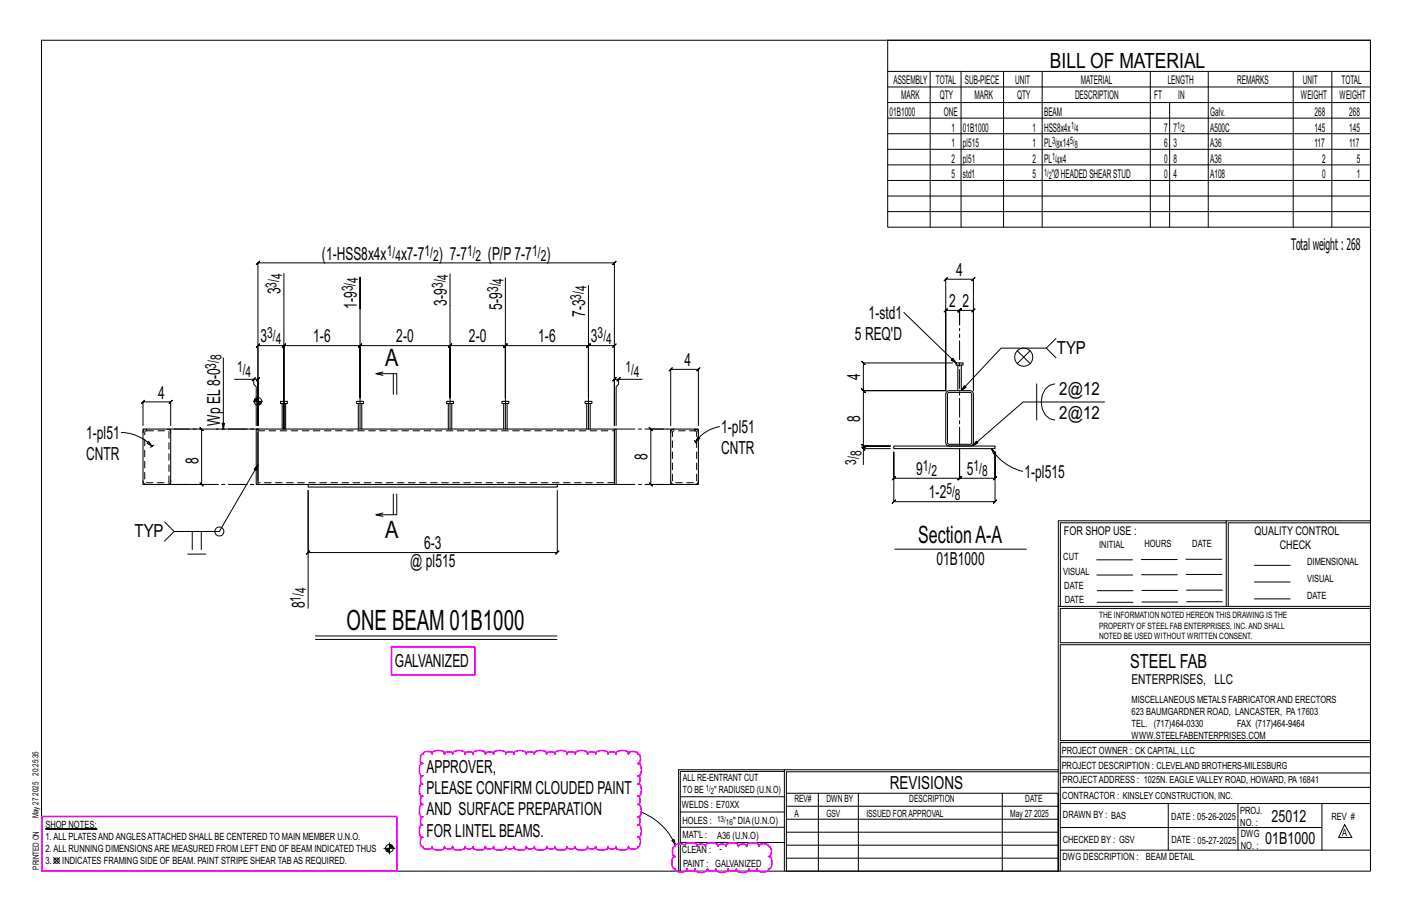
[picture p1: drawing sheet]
<svg xmlns="http://www.w3.org/2000/svg" width="432mm" height="279mm" viewBox="0 0 432 279" stroke-linecap="round" stroke-linejoin="round" font-family="sans-serif">
<path d="M13.9 253.3l15.7 .2z" fill="#000" stroke="#000" stroke-width=".31"/>
<g fill="none" stroke="#000" stroke-width=".31">
<path d="M12.7 12.3h406.4v254h-406.4zM271.5 12.3h147.6v57.2h-147.6zM271.5 21.8h147.6M271.5 26.6h147.6M271.5 31.4h147.6M271.5 36.1h147.6M284.5 21.8v47.7M293.9 21.8v47.7M306.9 21.8v47.7M318.7 21.8v47.7M351.8 21.8v47.7M357.7 31.4v38.1"/>
<path d="M369.5 21.8v47.7M395.5 21.8v47.7M407.3 21.8v47.7M271.5 40.9h147.6M271.5 45.6h147.6M271.5 50.4h147.6M271.5 55.2h147.6M271.5 59.9h147.6M271.5 64.7h147.6M86.8 83.6v47.6M110.1 94.4v-9.7v46.5M137.6 83.7v47.5"/>
<path d="M154.6 84.9v46.3M180 87.2v44M276.4 95.5l16 15.5-1.5-.9 .5-.6 1 1.5M289.7 84.9l-.5 .5h8.5l-.5 .5 1-1-.5 .5v34v-24.5l.5-.5-1 1 .5-.5h-4.3l.5-.5-1 1 .5-.5v4.4v-4.4l.5-.5-1 1 .5-.5h-4.2l.5-.5-1 1 .5-.5v24.5v-34l-.5 .5zM68.3 109.4v21.8l-.4-1.8h.8l-.4 1.8M71.7 116h5.9v1.5l.8 .7v11.9M77.6 116l.5-.5-1 1zM77.6 116h1.3l-.5 .5 1-1-.5 .5v14.1v-24.4l-.5 .5 1-1-.5 .5h7.9l-.5 .5 1-1-.5 .5v25.5v-25.5l-.5 .5 1-1-.5 .5h23.3l-.5 .5 1-1-.5 .5v15.9v-15.9l-.5 .5 1-1-.5 .5h27.5l-.5 .5 1-1-.5 .5v15.9v-15.9l-.5 .5 1-1-.5 .5h17l-.5 .5 1-1-.5 .5v15.9v-15.9l-.5 .5 1-1-.5 .5h25.4l-.5 .5 1-1-.5 .5v15.9v-15.9l-.5 .5 1-1-.5 .5h7.9l-.5 .5 1-1-.5 .5v24.4v-14.1l-.5 .5 1-1-.5 .5h1.3M117.1 114.8l-2.1-.6h6.3v6.4M117.1 113.7l-2.1 .5M120.3 114.2v6.4M189.2 116l.5-.5-1 1z"/>
<path d="M196.4 116h-7.2v1.5l-.8 .7v11.9M291.3 110.9h-27.3l-.5-.5 1 1-.5-.5v8.5l-.5-.5 1 1-.5-.5h25.2h-25.2l-.5-.5 1 1-.5-.5v16.9l-.5-.5 1 1-.5-.5h8.3h-8.3l-.5-.5 1 1-.5-.5v.8M311.1 107.2l2 2 1.9-2M311.1 111.1l2-1.9 1.9 1.9M317 117.4v11M320 106.4l2.9 3M322.6 117.4a5 5 0 0 0-4.2 5.5 5 5 0 0 0 4.2 5.5M322.9 103.5l-2.9 2.9h-13.9l-12.1 13 .9-1.5 .5 .5-1.4 1M37.1 132.2a13.5 13.5 0 0 1 9.4 4.2M43.7 130.1v-7.2l-.5 .5 1-1-.5 .5h8.5l-.5 .5 1-1-.5 .5v7.2M45.5 134.9l1 1.5-1.5-.9zM46.5 136.4l-.5 .3"/>
<path d="M47 136.1l-.5 .3M53.3 131.2h8.4l-.5-.5 1 1-.5-.5v16.9l-.5-.5 1 1-.5-.5h-8.4M66.2 131.2h12.7M77.5 122.7h2.8M77.8 122.2v.5M78 121.9v.8M78.2 121.7v1M78.5 121.6v1.1M78.7 121.5v1.2M78.9 121.3v8.8v-49.7l-.5 .5 1-1-.5 .5h109l-.5 .5 1-1-.5 .5v49.7M79.1 122.7v1.1M79.3 122.7v1.1"/>
<path d="M79.5 122.7v1M79.7 122.7v.8M79.9 122.7v.5M204 131.2h-5l-.5-.5 1 1-.5-.5v16.9l-.5-.5 1 1-.5-.5h5M205.1 130.1v-17.2l-.5 .5 1-1-.5 .5h8.5l-.5 .5 1-1-.5 .5v17.2M212.3 134.6l.3 .5M212.6 135.1l.4 .5M213.5 133.5l.5 .5-1.4 1.1zM220 130.4a11.4 11.4 0 0 0-7.4 4.7M263.5 136.6l1 1zM272.3 137.1h-8.3v4.9M273.3 138.2v8l-.5 .5 1-1-.5 .5h20.1l-.5 .5 1-1-.5 .5v-8.8v8.8l-.5 .5 1-1-.5 .5h10.9l-.5 .5 1-1-.5 .5v-8v15.2l.5-.5-1 1 .5-.5h-31l.5-.5-1 1 .5-.5z"/>
<path d="M303.2 137.2l1.3 1.2-.6 .4zM303.2 137.2a15.4 15.4 0 0 0 9.6 6.9M337.8 122.9h-24.9l-15.4 13.4 1.1-1.5 .5 .6-1.6 .9M78.9 142.1l-1.2 1.3 .6 .4 .6-1.7-11.8 20.4h-13.8l-3-3M117.1 156.8l-2.1 .6M120.3 151v6.4M121.3 151v6.4h-6.3l2.1 .5M170.4 149.9v19l.5-.5-1 1 .5-.5h-76.2l.5-.5-1 1 .5-.5v-19v36.1M375 159.8h-50.7v25.6M375 159.2h-51.3l-.1 107.1M419.1 159.2h-44.1v26.2M419.1 159.8h-43.5v25.6"/>
<path d="M53.3 162.5l-3 2.9M57.4 169.4h5.5M58.8 162.5v5.5M61.6 162.5v5.5M273.7 167.9h40.2M335.4 171.1h10.9M335.4 175.8h11M349 171h11M349.1 175.7h11M362.7 171h10.9M362.7 175.6h11M383.6 172.8h11"/>
<path d="M383.6 177.9h11M96.5 194.4h73.8M96.5 195.5h73.8M323.7 185.4h95.4M335.5 184.1h11M335.5 180.6h11M349.2 184h11M349.2 180.5h11M362.9 180.4h10.9M362.9 184h10.9M383.6 183.1h11M419.1 186h-94.9v10.5h94.9"/>
<path d="M419.1 197.1h-94.9v29.3h94.9v.6h-94.9v39.3M239.9 235.8h-31.9v30.5M239.9 235.3h-32.4v31M323.6 235.3h-83.7v31M323.6 235.9h-83.1v6.6M324.2 236.3h94.9M324.2 231.4h94.9M117.4 259.3h3.4M117.9 259.5h1.2M118 259.7h1.1M118 259.9h1.1M119.1 257.6v3.4"/>
<path d="M119.1 258.3h.6M119.1 258.7h1M119.1 259.1h1.2M119.1 258.5h.9M119.1 258.9h1.1M196.1 248.3a19 19 0 0 1 10.5 10M205.5 256.9l.6-.3 .5 1.7zM208 252.9h31.9M208 257.5h31.9M208 243.6h31.9M208 248.2h31.9M240.5 242.5h83.1v23.8h-83.1z"/>
<path d="M240.5 258.4h83.1M240.5 254.4h83.1M240.5 250.4h83.1M240.5 246.5h83.1M250.3 242.5v23.8M262.5 242.5v23.8M306.5 242.5v23.8M324.2 253h80.1M324.2 245.6h94.9M324.2 259.9h94.9M324.2 240.7h94.9M357.3 245.6v14.3"/>
<path d="M378.6 245.6v14.3M404.3 245.6v14.3M411.2 252.1l2.2 3.9h-4zM16.4 262.1l1.8 1.9M18.2 262.1l-1.8 1.9M118.2 260.1h.9M118.4 260.3h.7M240.5 262.3h83.1"/>
<circle cx="313.1" cy="109.2" r="2.77"/>
<circle cx="78.9" cy="122.7" r="1.16"/>
<circle cx="67.1" cy="162.5" r="1.38"/>
<circle cx="119.1" cy="259.3" r="1.19"/>
<circle cx="17.3" cy="263.1" r=".81"/>
</g>
<path d="M119.7 197.7h25.5v8.7h-25.5zM128.8 230.7l.6-.1 .1-.6a2.36 2.36 0 0 1 2.7 .3v.3l-.1-.4a2.77 2.77 0 0 1 3.9 0l-.1 .4v-.3a1.85 1.85 0 0 1 2.6 0l-.1 .3v-.4a2.77 2.77 0 0 1 3.8 0v.4v-.3a1.85 1.85 0 0 1 2.5 0v.3l-.1-.4a2.77 2.77 0 0 1 3.9 0l-.1 .4v-.3a1.85 1.85 0 0 1 2.6 0l-.1 .3v-.4a2.77 2.77 0 0 1 3.8 0v.4v-.3a1.85 1.85 0 0 1 2.5 0v.3l-.1-.4a2.77 2.77 0 0 1 3.9 0l-.1 .4v-.3a1.85 1.85 0 0 1 2.6 0l-.1 .3v-.4a2.77 2.77 0 0 1 3.8 0v.4v-.3a1.85 1.85 0 0 1 2.5 0v.3l-.1-.4a2.77 2.77 0 0 1 3.9 0l-.1 .4v-.3a1.85 1.85 0 0 1 2.6 0l-.1 .3v-.4a2.77 2.77 0 0 1 3.8 0v.4v-.3a1.85 1.85 0 0 1 2.5 0v.3l-.1-.4a2.77 2.77 0 0 1 3.9 0l-.1 .4v-.3a1.85 1.85 0 0 1 2.6 0l-.1 .3v-.4a2.77 2.77 0 0 1 3.8 0v.4v-.3a2.08 2.08 0 0 1 2.8 0v.3l.3-.1a2.08 2.08 0 0 1 0 2.9h-.3l.4-.1a2.78 2.78 0 0 1 0 3.9l-.4-.1h.2a1.85 1.85 0 0 1 0 2.6l-.2-.1h.4a2.78 2.78 0 0 1 0 3.8h-.4h.2a1.85 1.85 0 0 1 0 2.5h-.2h.4a2.78 2.78 0 0 1 0 3.8h-.4h.2a1.85 1.85 0 0 1 0 2.5h-.2l.4-.1a2.78 2.78 0 0 1 0 3.9l-.4-.1h.3a2.08 2.08 0 0 1 0 2.9h-.3v.2a2.08 2.08 0 0 1-2.8 0v-.2v.3a2.77 2.77 0 0 1-3.8 0v-.3l.1 .2a1.85 1.85 0 0 1-2.6 0v-.2l.1 .3a2.77 2.77 0 0 1-3.9 0l.1-.3v.2a1.85 1.85 0 0 1-2.5 0v-.2v.3a2.77 2.77 0 0 1-3.8 0v-.3l.1 .2a1.85 1.85 0 0 1-2.6 0v-.2l.1 .3a2.77 2.77 0 0 1-3.9 0l.1-.3v.2a1.85 1.85 0 0 1-2.5 0v-.2v.3a2.77 2.77 0 0 1-3.8 0v-.3l.1 .2a1.85 1.85 0 0 1-2.6 0v-.2l.1 .3a2.77 2.77 0 0 1-3.9 0l.1-.3v.2a1.85 1.85 0 0 1-2.5 0v-.2v.3a2.77 2.77 0 0 1-3.8 0v-.3l.1 .2a1.85 1.85 0 0 1-2.6 0v-.2l.1 .3a2.77 2.77 0 0 1-3.9 0l.1-.3v.2a1.85 1.85 0 0 1-2.5 0v-.2v.3a2.77 2.77 0 0 1-3.8 0v-.3l.1 .2a1.85 1.85 0 0 1-2.6 0v-.2l.1 .3a2.77 2.77 0 0 1-3.9 0l.1-.3v.2a2.08 2.08 0 0 1-2.9 0l.1-.2h-.3a2.08 2.08 0 0 1 0-2.9h.3l-.4 .1a2.78 2.78 0 0 1 0-3.9l.4 .1h-.3a1.85 1.85 0 0 1 0-2.5h.3h-.4a2.78 2.78 0 0 1 0-3.8h.4h-.3a1.85 1.85 0 0 1 0-2.5h.3h-.4a2.78 2.78 0 0 1 0-3.8h.4l-.3 .1a1.85 1.85 0 0 1 0-2.6h.3l-.4 .1a2.78 2.78 0 0 1 0-3.9l.4 .1h-.3a2.06 2.06 0 0 1-.3-2.7zM12.8 249.6h108.6v16.6h-108.6zM205.9 258.9l.7-.1-.1-.3a2.1 2.1 0 0 1 2.9 0v.3v-.4a2.8 2.8 0 0 1 3.8 0v.4v-.3a1.87 1.87 0 0 1 2.5 0v.3v-.4a2.8 2.8 0 0 1 3.8 0v.4v-.3a1.87 1.87 0 0 1 2.6 0l-.1 .3v-.4a2.8 2.8 0 0 1 3.9 0l-.1 .4v-.3a1.87 1.87 0 0 1 2.6 0l-.1 .3v-.4a2.8 2.8 0 0 1 3.9 0l-.1 .4v-.3a2.1 2.1 0 0 1 2.9 0v.3l.3-.1a2.25 2.25 0 0 1 0 3.1h-.3h.3a2.75 2.75 0 0 1 0 3.8l-.3-.1v.4a2.57 2.57 0 0 1-3.5 0v-.4v.3a1.87 1.87 0 0 1-2.6 0l.1-.3v.4a2.8 2.8 0 0 1-3.9 0l.1-.4v.3a1.87 1.87 0 0 1-2.6 0l.1-.3v.4a2.8 2.8 0 0 1-3.9 0l.1-.4v.3a1.87 1.87 0 0 1-2.6 0v-.3l.1 .4a2.8 2.8 0 0 1-3.9 0l.1-.4v.3a1.87 1.87 0 0 1-2.6 0v-.3l.1 .4a2.57 2.57 0 0 1-3.6 0l.1-.4-.4 .1a2.75 2.75 0 0 1 0-3.8h.4h-.3a2.23 2.23 0 0 1-.4-2.9z" fill="none" stroke="#f0f" stroke-width=".5"/>
<g fill="none" stroke="#000" stroke-width=".32">
<path d="M289.5 119.7l.8-.3h6.3a1.06 1.06 0 0 1 1.1 1.1v14.8a1.06 1.06 0 0 1-1.1 1h-6.3a1.06 1.06 0 0 1-1.1-1v-14.8zM292.4 110.9h2.1v.7h-2.1zM292.9 111.6v7.8M294 111.6v7.8M43.7 131.2h8.5v16.9h-8.5zM78.4 131.2h.5v16.9h-.5zM78.9 132.2v14.8M78.9 131.2h109M85.8 122.7h2.1v.7h-2.1zM86.3 123.4v7.8M87.3 123.4v7.8M109.1 122.7h2v.7h-2z"/>
<path d="M109.6 123.4v7.8M110.6 123.4v7.8M136.6 122.7h2.1v.7h-2.1zM137.1 123.4v7.8M138.1 123.4v7.8M153.5 122.7h2.1v.7h-2.1zM154 123.4v7.8M155.1 123.4v7.8M178.9 122.7h2.1v.7h-2.1zM179.4 123.4v7.8M180.5 123.4v7.8M187.9 131.2h.5v16.9h-.5z"/>
<path d="M187.9 132.2v14.8M205.1 131.2h8.5v16.9h-8.5zM273.3 136.3h31v.8h-31zM289.9 120.1l6.7-.2 .5 .4v15l-.3 .5h-6.5l-.5-.3zM78.9 148.1h15.3M94.2 148.1h76.2v.8h-76.2zM170.4 148.1h17.5"/>
</g>
<path d="M44.8 131.2v.5l-.4 .1-.1 .4v15l.5 .4 6.5-.1 .4-.5-.1-15-.5-.3h-6.3v-.5a1.06 1.06 0 0 0-1.1 1M52.2 132.2a1.06 1.06 0 0 0-1.1-1M78.9 131.7h109M205.8 131.8l6.7-.1 .5 .3v15l-.3 .5-6.5 .1-.5-.4zM206.2 131.2a1.06 1.06 0 0 0-1.1 1M212.5 131.7v-.5M213.6 132.2a1.06 1.06 0 0 0-1.1-1v.5M43.7 147a1.06 1.06 0 0 0 1.1 1.1M51.1 148.1a1.06 1.06 0 0 0 1.1-1.1M187.9 147.6h-109M205.1 147a1.06 1.06 0 0 0 1.1 1.1M212.5 148.1a1.06 1.06 0 0 0 1.1-1.1" fill="none" stroke="#000" stroke-width=".31" stroke-dasharray="2 1.4"/>
<path d="M52.2 131.2h26.7M188.4 131.2h16.7M293.4 136.3v-35.9M52.2 148.1h26.2M188.4 148.1h16.7" fill="none" stroke="#000" stroke-width=".31" stroke-dasharray="5.8 1 1 1"/>
<text font-size="8.6" x="106" y="192.4">ONE BEAM 01B1000</text>
<g font-size="7.3">
<text x="117.8" y="111.8">A</text>
<text x="117.8" y="164.5">A</text>
<text x="280.8" y="166.1">SectionA-A</text>
</g>
<text font-size="6.4" x="321.1" y="20.7">BILL OF MATERIAL</text>
<text font-size="5.9" x="345.6" y="204.1">STEEL FAB</text>
<g font-size="5.5">
<text x="98.4" y="79.4">(1-HSS8x4x</text>
<text x="122.7" y="79.4">x7-7</text>
<text x="134.2" y="79.4">) 7-7</text>
<text x="149.2" y="79.4">(P/P7-7</text>
<text x="167.1" y="79.4">)</text>
<text x="292.4" y="84.4">4</text>
<text x="85.8" y="90" transform="rotate(-90 85.8 90)">3</text>
<text x="109.1" y="94.4" transform="rotate(-90 109.1 94.4)">1-9</text>
<text x="136.6" y="93.4" transform="rotate(-90 136.6 93.4)">3-9</text>
<text x="153.6" y="94.6" transform="rotate(-90 153.6 94.6)">5-9</text>
<text x="290.3" y="93.9">2</text>
<text x="294.3" y="93.9">2</text>
<text x="179" y="96.9" transform="rotate(-90 179 96.9)">7-3</text>
<text x="265.6" y="97.4">1-std1</text>
<text x="79.6" y="104.7">3</text>
<text x="95.8" y="104.7">1-6</text>
<text x="121.2" y="104.7">2-0</text>
<text x="143.4" y="104.7">2-0</text>
<text x="164.6" y="104.7">1-6</text>
<text x="180.7" y="104.7">3</text>
<text x="261.5" y="104">5 REQ'D</text>
<text x="209.4" y="111.9">4</text>
<text x="323.2" y="108.2">TYP</text>
<text x="263" y="116.2" transform="rotate(-90 263 116.2)">4</text>
<text x="48.4" y="121.9">4</text>
<text x="323.9" y="120.6">2@12</text>
<text x="67.3" y="130.1" transform="rotate(-90 67.3 130.1)">Wp EL8-0</text>
<text x="263" y="128.9" transform="rotate(-90 263 128.9)">8</text>
<text x="323.9" y="128">2@12</text>
<text x="26.3" y="134.1">1-pl51</text>
<text x="220.6" y="132.3">1-pl51</text>
<text x="26.3" y="140.6">CNTR</text>
<text x="60.7" y="141.7" transform="rotate(-90 60.7 141.7)">8</text>
<text x="198" y="140.7" transform="rotate(-90 198 140.7)">8</text>
<text x="220.6" y="138.9">CNTR</text>
<text x="280.2" y="145.2">9</text>
<text x="295.7" y="145.2">5</text>
<text x="313.3" y="146">1-pl515</text>
<text x="284.1" y="152.4">1-2</text>
<text x="41.1" y="164.2">TYP</text>
<text x="129.7" y="167.9">6-3</text>
<text x="125.4" y="173.5">@ pl515</text>
<text x="286.4" y="172.8">01B1000</text>
<text x="93.2" y="186" transform="rotate(-90 93.2 186)">8</text>
<text x="120.8" y="203.8">GALVANIZED</text>
<text x="130.4" y="236.2">APPROVER,</text>
<text x="130.4" y="242.7">PLEASE CONFIRM CLOUDED PAINT</text>
<text x="272.2" y="241.1">REVISIONS</text>
<text x="130.4" y="249.2">AND SURFACE PREPARATION</text>
<text x="130.4" y="255.7">FOR LINTELBEAMS.</text>
</g>
<g font-size="5.1">
<text x="388.9" y="251.3">25012</text>
<text x="386.9" y="258.1">01B1000</text>
</g>
<text font-size="4.9" x="394.8" y="76.4">Totalweight : 268</text>
<g font-size="4.7">
<text x="118.3" y="78.1">1/</text>
<text x="120.9" y="79.8">4</text>
<text x="129.9" y="78.1">1/</text>
<text x="132.5" y="79.8">2</text>
<text x="142.8" y="78.1">1/</text>
<text x="145.4" y="79.8">2</text>
<text x="162.7" y="78.1">1/</text>
<text x="165.4" y="79.8">2</text>
<text x="84.6" y="88" transform="rotate(-90 84.6 88)">3/</text>
<text x="86.2" y="85.3" transform="rotate(-90 86.2 85.3)">4</text>
<text x="107.9" y="89.1" transform="rotate(-90 107.9 89.1)">3/</text>
<text x="109.5" y="86.5" transform="rotate(-90 109.5 86.5)">4</text>
<text x="135.4" y="88.1" transform="rotate(-90 135.4 88.1)">3/</text>
<text x="137" y="85.4" transform="rotate(-90 137 85.4)">4</text>
<text x="152.3" y="89.3" transform="rotate(-90 152.3 89.3)">3/</text>
<text x="154" y="86.7" transform="rotate(-90 154 86.7)">4</text>
<text x="179.4" y="89" transform="rotate(-90 179.4 89)">4</text>
<text x="177.7" y="91.6" transform="rotate(-90 177.7 91.6)">3/</text>
<text x="81.7" y="103.4">3/</text>
<text x="84.3" y="105.1">4</text>
<text x="182.8" y="103.4">3/</text>
<text x="185.4" y="105.1">4</text>
<text x="66.1" y="112.7" transform="rotate(-90 66.1 112.7)">3/</text>
<text x="67.7" y="110.1" transform="rotate(-90 67.7 110.1)">8</text>
<text x="72.5" y="113.7">1/</text>
<text x="191.3" y="113.7">1/</text>
<text x="75.1" y="115.4">4</text>
<text x="193.9" y="115.4">4</text>
<text x="261.8" y="142" transform="rotate(-90 261.8 142)">3/</text>
<text x="263.4" y="139.4" transform="rotate(-90 263.4 139.4)">8</text>
<text x="282.2" y="144">1/</text>
<text x="297.7" y="144">1/</text>
<text x="284.9" y="145.6">2</text>
<text x="300.3" y="145.6">8</text>
<text x="289.4" y="151.1">5/</text>
<text x="292" y="152.8">8</text>
<text x="92" y="183.9" transform="rotate(-90 92 183.9)">1/</text>
<text x="93.7" y="181.3" transform="rotate(-90 93.7 181.3)">4</text>
</g>
<text font-size="4.2" x="346" y="209.1">ENTERPRISES, LLC</text>
<g font-size="3.7">
<text x="273.2" y="25.6">ASSEMBLY</text>
<text x="286.2" y="25.6">TOTAL</text>
<text x="295.1" y="25.6">SUB-PIECE</text>
<text x="310.4" y="25.6">UNIT</text>
<text x="330.5" y="25.6">MATERIAL</text>
<text x="357.1" y="25.6">LENGTH</text>
<text x="378.3" y="25.6">REMARKS</text>
<text x="398.4" y="25.6">UNIT</text>
<text x="410.2" y="25.6">TOTAL</text>
<text x="272.1" y="35.5">01B1000</text>
<text x="275.6" y="30.4">MARK</text>
<text x="287.4" y="30.4">QTY</text>
<text x="288.6" y="35.5">ONE</text>
<text x="298" y="30.4">MARK</text>
<text x="311" y="30.4">QTY</text>
<text x="319.3" y="35.5">BEAM</text>
<text x="328.7" y="30.4">DESCRIPTION</text>
<text x="353" y="30.4">FT</text>
<text x="360.3" y="30.4">IN</text>
<text x="370.1" y="35.5">Galv.</text>
<text x="397.8" y="30.4">WEIGHT</text>
<text x="402" y="35.5">268</text>
<text x="409.6" y="30.4">WEIGHT</text>
<text x="412.6" y="35.5">268</text>
<text x="290.9" y="40.2">1</text>
<text x="294.5" y="40.2">01B1000</text>
<text x="315.8" y="40.2">1</text>
<text x="319.3" y="40.2">HSS8x4x</text>
<text x="356" y="40.2">7</text>
<text x="358.9" y="40.2">7</text>
<text x="370.1" y="40.2">A500C</text>
<text x="402" y="40.2">145</text>
<text x="412.6" y="40.2">145</text>
<text x="290.9" y="45">1</text>
<text x="294.5" y="45">pl515</text>
<text x="315.8" y="45">1</text>
<text x="319.3" y="45">PL x14</text>
<text x="356" y="45">6</text>
<text x="358.9" y="45">3</text>
<text x="370.1" y="45">A36</text>
<text x="402" y="45">117</text>
<text x="412.6" y="45">117</text>
<text x="290.9" y="49.7">2</text>
<text x="294.5" y="49.7">pl51</text>
<text x="315.8" y="49.7">2</text>
<text x="319.3" y="49.7">PL x4</text>
<text x="356" y="49.7">0</text>
<text x="358.9" y="49.7">8</text>
<text x="370.1" y="49.7">A36</text>
<text x="404.3" y="49.7">2</text>
<text x="415" y="49.7">5</text>
<text x="290.9" y="54.5">5</text>
<text x="294.5" y="54.5">std1</text>
<text x="315.8" y="54.5">5</text>
<text x="321.6" y="54.5">&quot;ØHEADEDSHEARSTUD</text>
<text x="356" y="54.5">0</text>
<text x="358.9" y="54.5">4</text>
<text x="370.1" y="54.5">A108</text>
<text x="404.3" y="54.5">0</text>
<text x="415" y="54.5">1</text>
<text x="325.3" y="163.4">FOR SHOP USE :</text>
<text x="383.7" y="163.4">QUALITY CONTROL</text>
<text x="391.4" y="167.8">CHECK</text>
</g>
<g font-size="3.1">
<text x="327.5" y="39.4">1/</text>
<text x="328.9" y="40.5">4</text>
<text x="360" y="39.4">1/</text>
<text x="361.4" y="40.5">2</text>
<text x="321.7" y="44.1">3/</text>
<text x="323.1" y="45.3">8</text>
<text x="327.2" y="44.1">5/</text>
<text x="328.6" y="45.3">8</text>
<text x="319.3" y="53.7">1/</text>
<text x="321.7" y="48.9">1/</text>
<text x="323.1" y="50">4</text>
<text x="320.7" y="54.8">2</text>
<text x="336.2" y="167.4">INITIAL</text>
<text x="350" y="167.1">HOURS</text>
<text x="364.6" y="167.2">DATE</text>
<text x="325.2" y="171.3">CUT</text>
<text x="399.8" y="172.8">DIMENSIONAL</text>
<text x="325.1" y="175.8">VISUAL</text>
<text x="399.8" y="177.9">VISUAL</text>
<text x="325.5" y="180">DATE</text>
<text x="325.7" y="184.4">DATE</text>
<text x="399.8" y="183.1">DATE</text>
<text x="346" y="215">MISCELLANEOUS METALS FABRICATORAND ERECTORS</text>
<text x="346" y="218.6">623 BAUMGARDNER ROAD, LANCASTER, PA17603</text>
<text x="346" y="225.8">WWW.STEELFABENTERPRISES.COM</text>
<text x="346" y="222.2">TEL. (717)464-0330</text>
<text x="378.3" y="222.2">FAX (717)464-9464</text>
<text x="324.7" y="230.5">PROJECT OWNER : CK CAPITAL, LLC</text>
<text x="208.8" y="238.8">ALL RE-ENTRANT CUT</text>
<text x="324.7" y="235.1">PROJECT DESCRIPTION : CLEVELAND BROTHERS-MILESBURG</text>
<text x="324.9" y="239.5">PROJECTADDRESS : 1025N. EAGLE VALLEY ROAD, HOWARD, PA16841</text>
<text x="208.8" y="242.5">TO BE</text>
<text x="218.4" y="242.5">&quot; RADIUSED (U.N.O)</text>
<text x="242.9" y="245.3">REV#</text>
<text x="252.7" y="245.3">DWN BY</text>
<text x="278.1" y="245.3">DESCRIPTION</text>
<text x="313.5" y="245.3">DATE</text>
<text x="324.9" y="244.2">CONTRACTOR : KINSLEY CONSTRUCTION, INC.</text>
<text x="208.5" y="247">WELDS : E70XX</text>
<text x="208.7" y="251.7">HOLES :</text>
<text x="224.2" y="251.8">&quot; DIA(U.N.O)</text>
<text x="242.9" y="249.9">A</text>
<text x="252.7" y="249.9">GSV</text>
<text x="264.9" y="249.9">ISSUED FORAPPROVAL</text>
<text x="309" y="249.9">May 27</text>
<text x="316.2" y="249.9">2025</text>
<text x="325.1" y="250">DRAWN BY : BAS</text>
<text x="358.2" y="250.5">DATE : 05-26-2025</text>
<text x="379.3" y="248.9">PROJ.</text>
<text x="407.2" y="250.5">REV #</text>
<text x="13.9" y="256.8">1.ALL PLATESANDANGLESATTACHED SHALL BE CENTERED TO MAIN MEMBER U.N.O.</text>
<text x="13.9" y="253.2">SHOP NOTES:</text>
<text x="208.7" y="256.3">MAT'L :</text>
<text x="219.3" y="256.4">A36 (U.N.O)</text>
<text x="325" y="257.6">CHECKED BY : GSV</text>
<text x="358.3" y="257.7">DATE : 05-27-2025</text>
<text x="379.3" y="252.5">NO. :</text>
<text x="379.5" y="255.9">DWG</text>
<text x="410.5" y="255.5">A</text>
<text x="13.9" y="260.4">2.ALL RUNNING DIMENSIONSARE MEASURED FROM LEFT END OF BEAM INDICATED THUS</text>
<text x="208.6" y="260.7">CLEAN :</text>
<text x="220.1" y="260.6">-</text>
<text x="324.9" y="262.9">DWG DESCRIPTION :</text>
<text x="350.4" y="263">BEAM DETAIL</text>
<text x="379.5" y="259.5">NO. :</text>
<text x="13.9" y="264.1">3.</text>
<text x="19" y="264.1">INDICATES FRAMING SIDE OF BEAM. PAINT STRIPE SHEAR TABAS REQUIRED.</text>
<text x="208.9" y="265">PAINT : GALVANIZED</text>
</g>
<g font-size="2.7">
<text x="336.1" y="189">THE INFORMATION NOTED HEREON THIS DRAWING IS THE</text>
<text x="336.1" y="195.4">NOTED BE USED WITHOUT WRITTEN CONSENT.</text>
<text x="336.1" y="192.2">PROPERTY OF STEEL FAB ENTERPRISES, INC.AND SHALL</text>
</g>
<g font-size="2.6">
<text x="215.9" y="241.8">1/</text>
<text x="217.4" y="242.7">2</text>
<text x="219.3" y="251.1">13/</text>
<text x="222" y="252.1">16</text>
</g>
<g font-size="2.5">
<text x="11.7" y="237.1" transform="rotate(-90 11.7 237.1)">20:25:35</text>
<text x="11.8" y="243.3" transform="rotate(-90 11.8 243.3)">2025</text>
<text x="11.8" y="250.1" transform="rotate(-90 11.8 250.1)">May 27</text>
<text x="11.9" y="265.8" transform="rotate(-90 11.9 265.8)">PRINTED ON</text>
</g>
</svg>
